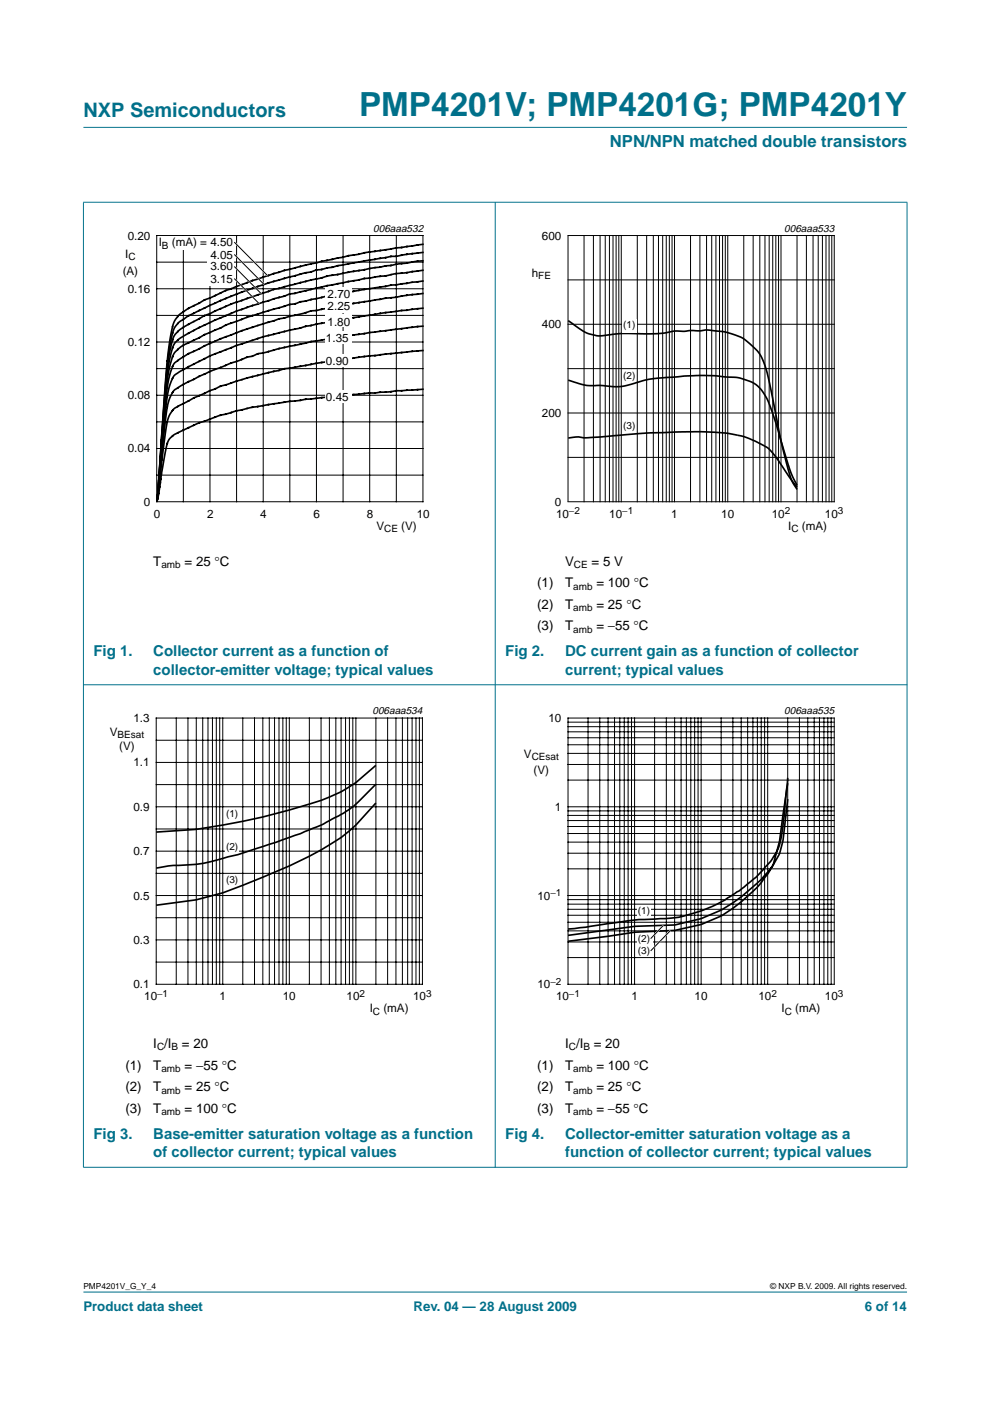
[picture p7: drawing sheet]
<svg xmlns="http://www.w3.org/2000/svg" width="210mm" height="297mm" viewBox="0 0 210 297" stroke-linecap="round" stroke-linejoin="round" font-family="sans-serif">
<g fill="#00708a" stroke="#00708a" stroke-width=".21">
<path d="M17.7 273.9h174.6z"/>
<path d="M17.7 27h174.6z"/>
<path d="M17.7 42.9v204.5z"/>
<path d="M105 42.8v204.7z"/>
<path d="M192.3 42.9v204.5z"/>
<path d="M17.6 42.9h174.8z"/>
<path d="M17.6 145.2h174.8z"/>
<path d="M17.6 247.5h174.8z"/>
</g>
<g fill="none" stroke="#000" stroke-width=".35">
<path d="M89.7 59.6l-6.8 .9-13.3 2.2-5.9 1.3-1.1 .4-1.5 .2-8.4 2.6-4.3 1.5-5 2.3-1.2 .6a16.1 16.1 0 0 0-4.5 2.5 5.9 5.9 0 0 0-1.8 3.7l-.8 5.7-1.7 21.5M89.7 57.3l-12.5 1.8-7.9 1.5-7.9 1.7-11.3 3.7-6.7 2.9a20.6 20.6 0 0 0-6.3 3.8 24.3 24.3 0 0 0-1.9 8.9l-1.8 23.3M89.7 55.3l-7.9 1.1-11.9 2-11.9 3-9 3.1-5.6 2.4-2.3 1.3a9 9 0 0 0-4.1 2.9l-.3 .8-.7 2.5-.6 4.1-2 26.4M89.7 53.5l-5.7 .8-1.1 .1-11 1.9-3.7 .8-1.1 .1-5.7 1.5-4.5 1.3-5.6 1.9-4.5 1.8-6.3 3a7.8 7.8 0 0 0-3.5 2.8 43.8 43.8 0 0 0-1.9 11.8l-1.7 23.7M89.7 51.8l-11.9 1.7-3.9 .7-13.6 3.1-6.8 2.2-5.6 2.1-5.4 2.5a13.7 13.7 0 0 0-5.1 3.3 8.1 8.1 0 0 0-1.3 4.3l-.9 7.4-1.2 17.7M89.7 74.3l-11.6 1.2-7.6 1-10.2 1.7-7.9 1.9-5.6 1.8-6.5 3a10.3 10.3 0 0 0-3.8 2.3 8.5 8.5 0 0 0-1.4 4.6l-1.8 14.3M89.7 69.2l-11.3 1.3-7.4 1.1-5.1 .8-6.7 1.5-2.8 .8-1.6 .3-1.3 .5-1.4 .3-7 2.7-4 1.9a11.9 11.9 0 0 0-4.5 2.8 12.5 12.5 0 0 0-1.5 5.9l-1.8 17M89.7 65.3l-7.9 1-7.9 1.2-9.1 1.7-4.5 1.1a82.9 82.9 0 0 0-20.9 7.8l-.6 .3a3.8 3.8 0 0 0-2.4 2.2 25.9 25.9 0 0 0-1.5 8.2l-1.6 17.3M89.7 62.2l-8.2 1.1-15.6 2.6-1.6 .6-5.1 1.1-7.9 2.5-2.3 .9a56.4 56.4 0 0 0-8.2 3.6l-2 1.1a4.6 4.6 0 0 0-2.2 2l-.8 2.6-.5 3.1-2 22.7M34 97l-.6 7.9M89.7 82.5l-11.6 .8-13.3 1.4-11.3 1.6-4.2 1.1a48.7 48.7 0 0 0-12.7 5 4.2 4.2 0 0 0-1.5 3.3l-1.8 10.5 .1-1.3M33.4 105l-.1 1.1"/>
<path d="M33.4 104.9l-.1 1.3M33.4 105l-.1 1.3"/>
</g>
<path d="M20.5 47.1h81.9v66.3h-81.9z" fill="none" stroke="#fff" stroke-width=".21"/>
<g fill="none" stroke="#000" stroke-width=".21">
<path d="M33.2 49.9h56.5v56.5h-56.5zM33.2 55.6h56.5M38.9 49.9v56.5M44.5 49.9v56.5M50.2 49.9v56.5M55.8 49.9v56.5M61.5 49.9v56.5M67.1 49.9v56.5M72.7 49.9v56.5M78.4 49.9v56.5M84 49.9v56.5M33.2 66.9h56.5"/>
<path d="M33.2 78.2h56.5M33.2 61.2h56.5M33.2 72.5h56.5M33.2 89.4h56.5M33.2 83.8h56.5M33.2 95.1h56.5M33.2 100.7h56.5"/>
</g>
<g fill="#fff">
<path d="M33.5 50.1h16.1v2.9h-16.1z"/>
<path d="M68.9 60.9h5.6v2.8h-5.6z"/>
<path d="M44 57.9h5.7v2.7h-5.7z"/>
<path d="M44 55.2h5.7v2.7h-5.7z"/>
<path d="M44 52.5h5.7v2.7h-5.7z"/>
<path d="M68.9 63.6h5.6v2.7h-5.6z"/>
<path d="M68.9 66.7h5.6v2.7h-5.6z"/>
<path d="M68.9 70.3h5.6v2.7h-5.6z"/>
<path d="M68.9 82.7h5.6v2.7h-5.6z"/>
<path d="M68.9 75h5.6v2.8h-5.6z"/>
</g>
<path d="M49.7 59.1l5.2 5.3M49.7 56.5l5.7 5.8M49.7 53.9l6.3 6.4M49.7 51.3l7 7.2" fill="none" stroke="#fff" stroke-width=".35"/>
<g fill="none" stroke="#000" stroke-width=".21">
<path d="M49.7 59.1l5.2 5.3M49.7 56.5l5.7 5.8M49.7 53.9l6.3 6.4M49.7 51.3l7 7.2M120.4 49.9h56.5v56.5h-56.5zM120.4 59.3h56.5M123.8 49.9v56.5M125.8 49.9v56.5M127.2 49.9v56.5M128.3 49.9v56.5M129.2 49.9v56.5M130 49.9v56.5"/>
<path d="M130.6 49.9v56.5M131.2 49.9v56.5M131.7 49.9v56.5M135.1 49.9v56.5M137.1 49.9v56.5M138.5 49.9v56.5M139.6 49.9v56.5M140.5 49.9v56.5M141.3 49.9v56.5M141.9 49.9v56.5M142.5 49.9v56.5M143 49.9v56.5"/>
<path d="M146.4 49.9v56.5M148.4 49.9v56.5M149.8 49.9v56.5M150.9 49.9v56.5M151.8 49.9v56.5M152.5 49.9v56.5M153.2 49.9v56.5M153.8 49.9v56.5M154.3 49.9v56.5M157.7 49.9v56.5M159.7 49.9v56.5M161.1 49.9v56.5"/>
<path d="M162.2 49.9v56.5M163.1 49.9v56.5M163.8 49.9v56.5M164.5 49.9v56.5M165.1 49.9v56.5M165.6 49.9v56.5M169 49.9v56.5M171 49.9v56.5M172.4 49.9v56.5M173.5 49.9v56.5M174.4 49.9v56.5M175.1 49.9v56.5"/>
<path d="M175.8 49.9v56.5M176.4 49.9v56.5M120.4 68.8h56.5M120.4 78.2h56.5M120.4 87.6h56.5M120.4 97h56.5"/>
</g>
<path d="M120.5 68a16.6 16.6 0 0 0 4.5 2.8 7.4 7.4 0 0 0 4.6 .1l2.5-.2 5.8 .1a23 23 0 0 0 5.4-.6l4.6-.1a8.6 8.6 0 0 1 3.7 0l2 .3 2.6 .7a11.3 11.3 0 0 1 5.6 5.4l1.1 3.5 2.5 12.7 1.4 5.8a12.8 12.8 0 0 0 2.2 5.3M120.5 92.9a8.7 8.7 0 0 1 3.8-.1l13.6-1 10.9-.3 4.9 .3 1.6 .3 2.5 .5 3 1.3a10.4 10.4 0 0 1 5 4.9l3.2 4.5M120.5 80.6l3.8 1.1h3.2a14.2 14.2 0 0 0 8.4-.9l2.9-.6 9.4-.6 3.1 .1 4.8 .3 1.5 .4a6.9 6.9 0 0 1 5.2 4.6l1.7 4.7 1.8 6.1a27 27 0 0 0 2.7 7.1" fill="none" stroke="#000" stroke-width=".35"/>
<path d="M107.7 47.1h81.9v66.3h-81.9z" fill="none" stroke="#fff" stroke-width=".21"/>
<path d="M131.9 67.6h3v2.9h-3z" fill="#fff"/>
<path d="M20.4 149.4h81.9v66.3h-81.9z" fill="none" stroke="#fff" stroke-width=".21"/>
<g fill="none" stroke="#000" stroke-width=".21">
<path d="M33.1 152.2h56.5v56.5h-56.5zM33.1 156.9h56.5M37.4 152.2v56.5M39.9 152.2v56.5M41.6 152.2v56.5M43 152.2v56.5M44.1 152.2v56.5M45 152.2v56.5M45.9 152.2v56.5M46.6 152.2v56.5M47.2 152.2v56.5M51.5 152.2v56.5"/>
<path d="M54 152.2v56.5M55.7 152.2v56.5M57.1 152.2v56.5M58.2 152.2v56.5M59.2 152.2v56.5M60 152.2v56.5M60.7 152.2v56.5M61.3 152.2v56.5M65.6 152.2v56.5M68.1 152.2v56.5M69.8 152.2v56.5M71.2 152.2v56.5"/>
<path d="M72.3 152.2v56.5M73.3 152.2v56.5M74.1 152.2v56.5M74.8 152.2v56.5M75.5 152.2v56.5M79.7 152.2v56.5M82.2 152.2v56.5M83.9 152.2v56.5M85.3 152.2v56.5M86.4 152.2v56.5M87.4 152.2v56.5M88.2 152.2v56.5"/>
<path d="M88.9 152.2v56.5M33.1 161.6h56.5M33.1 171.1h56.5M33.1 166.4h56.5M33.1 175.8h56.5M33.1 180.5h56.5M33.1 189.9h56.5M33.1 199.3h56.5M33.1 185.2h56.5M33.1 194.6h56.5M33.1 204h56.5"/>
</g>
<path d="M47.9 177.8h2.8v2.8h-2.8z" fill="#fff"/>
<path d="M79.7 166.3l-3.4 3.4a24.5 24.5 0 0 1-7 4.5l-.7 .5a166.6 166.6 0 0 1-19.2 6.7 40.1 40.1 0 0 1-12.6 2.1l-3.7 .6M79.7 162.3a29.4 29.4 0 0 1-14.1 8.2 142.2 142.2 0 0 1-24 5.3l-8.5 .6M79.7 170.3a35.3 35.3 0 0 1-11.6 9.9 136.4 136.4 0 0 1-20.9 9.1l-5.6 1.5-8.5 1.1" fill="none" stroke="#000" stroke-width=".35"/>
<path d="M107.7 149.4h81.9v66.3h-81.9z" fill="none" stroke="#fff" stroke-width=".21"/>
<g fill="none" stroke="#000" stroke-width=".21">
<path d="M120.4 152.2h56.5v56.5h-56.5zM120.4 159.7h56.5M120.4 157.9h56.5M120.4 156.4h56.5M120.4 155.2h56.5M120.4 154.1h56.5M120.4 153.1h56.5M124.7 152.2v56.5M127.2 152.2v56.5M128.9 152.2v56.5M130.3 152.2v56.5M131.4 152.2v56.5"/>
<path d="M132.4 152.2v56.5M133.2 152.2v56.5M133.9 152.2v56.5M134.5 152.2v56.5M138.8 152.2v56.5M141.3 152.2v56.5M143 152.2v56.5M144.4 152.2v56.5M145.5 152.2v56.5M146.5 152.2v56.5M147.3 152.2v56.5M148 152.2v56.5"/>
<path d="M148.7 152.2v56.5M152.9 152.2v56.5M155.4 152.2v56.5M157.1 152.2v56.5M158.5 152.2v56.5M159.6 152.2v56.5M160.6 152.2v56.5M161.4 152.2v56.5M162.1 152.2v56.5M162.8 152.2v56.5M167 152.2v56.5M169.5 152.2v56.5"/>
<path d="M171.3 152.2v56.5M172.6 152.2v56.5M173.7 152.2v56.5M174.7 152.2v56.5M175.5 152.2v56.5M176.2 152.2v56.5M120.4 178.5h56.5M120.4 176.7h56.5M120.4 175.2h56.5M120.4 174h56.5M120.4 172.9h56.5M120.4 171.9h56.5"/>
<path d="M120.4 171.1h56.5M120.4 165.4h56.5M120.4 162.1h56.5M120.4 199.7h56.5M120.4 197.4h56.5M120.4 195.5h56.5M120.4 194.1h56.5M120.4 192.8h56.5M120.4 191.7h56.5M120.4 190.7h56.5M120.4 189.9h56.5M120.4 184.2h56.5"/>
<path d="M120.4 180.9h56.5M120.4 203h56.5"/>
</g>
<g fill="#fff">
<path d="M135.2 191.8h2.8v2.5h-2.8z"/>
<path d="M135.2 197.9h3.3v2.8h-3.3z"/>
</g>
<path d="M167 164.9l-.5 5.4a46 46 0 0 1-1.5 9.6 15.1 15.1 0 0 1-3.6 4.9 37.7 37.7 0 0 1-12.7 8.3 27 27 0 0 1-9.8 1.8 86.2 86.2 0 0 0-13.7 1.5l-4.8 .6M167 166.1l-1.7 12.3-1.4 5M167 169.4l-1 8.9-.7 2.7-1.4 2.4M163.9 183.4l-1.1 1.9-.7 .8a28.8 28.8 0 0 1-13.4 9.9l-5.6 1.3-8.5 .3-14.2 2M163.9 183.4a33.8 33.8 0 0 1-15.2 11.4l-5.6 1.3-8.5 .3-14.2 1.9" fill="none" stroke="#000" stroke-width=".35"/>
<path d="M140.7 196.2l-2.7 2.8M142.1 197.3l-4.1 4.3" fill="none" stroke="#fff" stroke-width=".35"/>
<path d="M140.7 196.2l-2.7 2.8M142.1 197.3l-4.1 4.3" fill="none" stroke="#000" stroke-width=".21"/>
<text font-size="7.1" fill="#00708a" x="76.1" y="24.7">PMP4201V; PMP4201G; PMP4201Y</text>
<text font-size="4.2" fill="#00708a" x="17.7" y="24.9">NXP Semiconductors</text>
<text font-size="3.5" fill="#00708a" x="129.3" y="31.1">NPN/NPN matched double transistors</text>
<g font-size="3.2" fill="#00708a">
<text x="19.8" y="139.2">Fig 1.</text>
<text x="32.5" y="139.2">Collector current as a function of</text>
<text x="32.5" y="143.1">collector-emitter voltage; typical values</text>
<text x="107.1" y="139.2">Fig 2.</text>
<text x="119.8" y="139.2">DC current gain as a function of collector</text>
<text x="119.8" y="143.1">current; typical values</text>
<text x="19.8" y="241.5">Fig 3.</text>
<text x="32.5" y="241.5">Base-emitter saturation voltage as a function</text>
<text x="32.5" y="245.4">of collector current; typical values</text>
<text x="107.1" y="241.5">Fig 4.</text>
<text x="119.8" y="241.5">Collector-emitter saturation voltage as a</text>
<text x="119.8" y="245.4">function of collector current; typical values</text>
</g>
<g font-size="2.8">
<text x="32.5" y="119.9">T</text>
<text x="39.1" y="119.9">= 25 °C</text>
<text x="119.8" y="119.9">V</text>
<text x="125.4" y="119.9">= 5 V</text>
<text x="113.9" y="124.5">(1)</text>
<text x="119.8" y="124.5">T</text>
<text x="126.4" y="124.5">= 100 °C</text>
<text x="113.9" y="129.1">(2)</text>
<text x="119.8" y="129.1">T</text>
<text x="126.4" y="129.1">= 25 °C</text>
<text x="113.9" y="133.7">(3)</text>
<text x="119.8" y="133.7">T</text>
<text x="126.4" y="133.7">= −55 °C</text>
<text x="26.6" y="226.8">(1)</text>
<text x="32.5" y="222.2">I /I</text>
<text x="32.5" y="226.8">T</text>
<text x="38.6" y="222.2">= 20</text>
<text x="39.1" y="226.8">= −55 °C</text>
<text x="113.9" y="226.8">(1)</text>
<text x="119.8" y="222.2">I /I</text>
<text x="119.8" y="226.8">T</text>
<text x="125.9" y="222.2">= 20</text>
<text x="126.4" y="226.8">= 100 °C</text>
<text x="26.6" y="231.4">(2)</text>
<text x="32.5" y="231.4">T</text>
<text x="39.1" y="231.4">= 25 °C</text>
<text x="113.9" y="231.4">(2)</text>
<text x="119.8" y="231.4">T</text>
<text x="126.4" y="231.4">= 25 °C</text>
<text x="26.6" y="236">(3)</text>
<text x="32.5" y="236">T</text>
<text x="39.1" y="236">= 100 °C</text>
<text x="113.9" y="236">(3)</text>
<text x="119.8" y="236">T</text>
<text x="126.4" y="236">= −55 °C</text>
</g>
<g font-size="2.8" fill="#00708a">
<text x="17.7" y="278">Product data sheet</text>
<text x="87.7" y="278">Rev. 04 — 28 August 2009</text>
<text x="183.4" y="278">6 of 14</text>
</g>
<g font-size="2.5">
<text x="27.1" y="50.8">0.20</text>
<text x="33.7" y="52.3">I</text>
<text x="36.4" y="52.3">(mA) = 4.50</text>
<text x="114.9" y="50.8">600</text>
<text x="26" y="58.2">(A)</text>
<text x="26.5" y="54.7">I</text>
<text x="44.6" y="54.9">4.05</text>
<text x="44.6" y="57.3">3.60</text>
<text x="112.8" y="58.7">h</text>
<text x="27.1" y="62.1">0.16</text>
<text x="44.6" y="60">3.15</text>
<text x="69.5" y="63.2">2.70</text>
<text x="69.5" y="65.8">2.25</text>
<text x="69.5" y="69">1.80</text>
<text x="114.9" y="69.6">400</text>
<text x="27.1" y="73.4">0.12</text>
<text x="69.1" y="77.3">0.90</text>
<text x="69.1" y="72.5">1.35</text>
<text x="27.1" y="84.6">0.08</text>
<text x="69.1" y="85">0.45</text>
<text x="114.9" y="88.4">200</text>
<text x="27.1" y="95.9">0.04</text>
<text x="30.5" y="107.2">0</text>
<text x="117.7" y="107.2">0</text>
<text x="32.6" y="109.8">0</text>
<text x="43.9" y="109.8">2</text>
<text x="55.2" y="109.8">4</text>
<text x="66.5" y="109.8">6</text>
<text x="77.8" y="109.8">8</text>
<text x="79.8" y="112.3">V</text>
<text x="85.1" y="112.3">(V)</text>
<text x="88.4" y="109.8">10</text>
<text x="117.9" y="109.8">10</text>
<text x="129.2" y="109.8">10</text>
<text x="142.3" y="109.8">1</text>
<text x="152.9" y="109.8">10</text>
<text x="163.6" y="109.8">10</text>
<text x="167.1" y="112.3">I</text>
<text x="170" y="112.3">(mA)</text>
<text x="174.9" y="109.8">10</text>
<text x="28.3" y="153.1">1.3</text>
<text x="116.3" y="153.1">10</text>
<text x="23.3" y="156.1">V</text>
<text x="25.3" y="159.1">(V)</text>
<text x="111.1" y="160.6">V</text>
<text x="28.3" y="162.4">1.1</text>
<text x="113.1" y="164.2">(V)</text>
<text x="28.3" y="171.9">0.9</text>
<text x="117.7" y="171.9">1</text>
<text x="28.3" y="181.3">0.7</text>
<text x="28.3" y="190.7">0.5</text>
<text x="113.9" y="190.7">10</text>
<text x="28.3" y="200.1">0.3</text>
<text x="28.3" y="209.5">0.1</text>
<text x="113.9" y="209.5">10</text>
<text x="30.6" y="212.1">10</text>
<text x="46.5" y="212.1">1</text>
<text x="60" y="212.1">10</text>
<text x="73.5" y="212.1">10</text>
<text x="78.4" y="214.6">I</text>
<text x="81.3" y="214.6">(mA)</text>
<text x="87.6" y="212.1">10</text>
<text x="117.9" y="212.1">10</text>
<text x="133.9" y="212.1">1</text>
<text x="147.3" y="212.1">10</text>
<text x="160.8" y="212.1">10</text>
<text x="165.7" y="214.6">I</text>
<text x="168.6" y="214.6">(mA)</text>
<text x="174.9" y="212.1">10</text>
</g>
<g font-size="2.2">
<text x="79.1" y="49.1">006aaa532</text>
<text x="166.3" y="49.1">006aaa533</text>
<text x="79" y="151.4">006aaa534</text>
<text x="166.3" y="151.4">006aaa535</text>
</g>
<g font-size="2.1">
<text x="34.3" y="52.8">B</text>
<text x="27.2" y="55.2">C</text>
<text x="114.1" y="59.2">FE</text>
<text x="132.1" y="69.6">(1)</text>
<text x="132.1" y="80.4">(2)</text>
<text x="132.1" y="91">(3)</text>
<text x="81.5" y="112.8">CE</text>
<text x="120.6" y="109">−2</text>
<text x="131.9" y="109">−1</text>
<text x="166.4" y="109">2</text>
<text x="167.8" y="112.8">C</text>
<text x="177.7" y="109">3</text>
<text x="34.2" y="120.4">amb</text>
<text x="121.5" y="125">amb</text>
<text x="121.7" y="120.4">CE</text>
<text x="121.5" y="129.6">amb</text>
<text x="121.5" y="134.2">amb</text>
<text x="24.9" y="156.6">BEsat</text>
<text x="112.7" y="161.1">CEsat</text>
<text x="47.9" y="173.3">(1)</text>
<text x="47.9" y="180.1">(2)</text>
<text x="47.9" y="187.1">(3)</text>
<text x="116.7" y="190">−1</text>
<text x="135.3" y="193.8">(1)</text>
<text x="135.3" y="199.7">(2)</text>
<text x="135.3" y="202.2">(3)</text>
<text x="116.7" y="208.8">−2</text>
<text x="33.3" y="211.3">−1</text>
<text x="76.2" y="211.3">2</text>
<text x="79.1" y="215.1">C</text>
<text x="90.4" y="211.3">3</text>
<text x="120.6" y="211.3">−1</text>
<text x="163.6" y="211.3">2</text>
<text x="166.4" y="215.1">C</text>
<text x="177.7" y="211.3">3</text>
<text x="33.3" y="222.7">C</text>
<text x="34.2" y="227.3">amb</text>
<text x="36.4" y="222.7">B</text>
<text x="120.6" y="222.7">C</text>
<text x="121.5" y="227.3">amb</text>
<text x="123.7" y="222.7">B</text>
<text x="34.2" y="231.9">amb</text>
<text x="121.5" y="231.9">amb</text>
<text x="34.2" y="236.5">amb</text>
<text x="121.5" y="236.5">amb</text>
</g>
<g font-size="1.8">
<text x="17.7" y="273.4">PMP4201V_G_Y_4</text>
<text x="163.3" y="273.4">© NXP B.V. 2009. All rights reserved.</text>
</g>
</svg>
